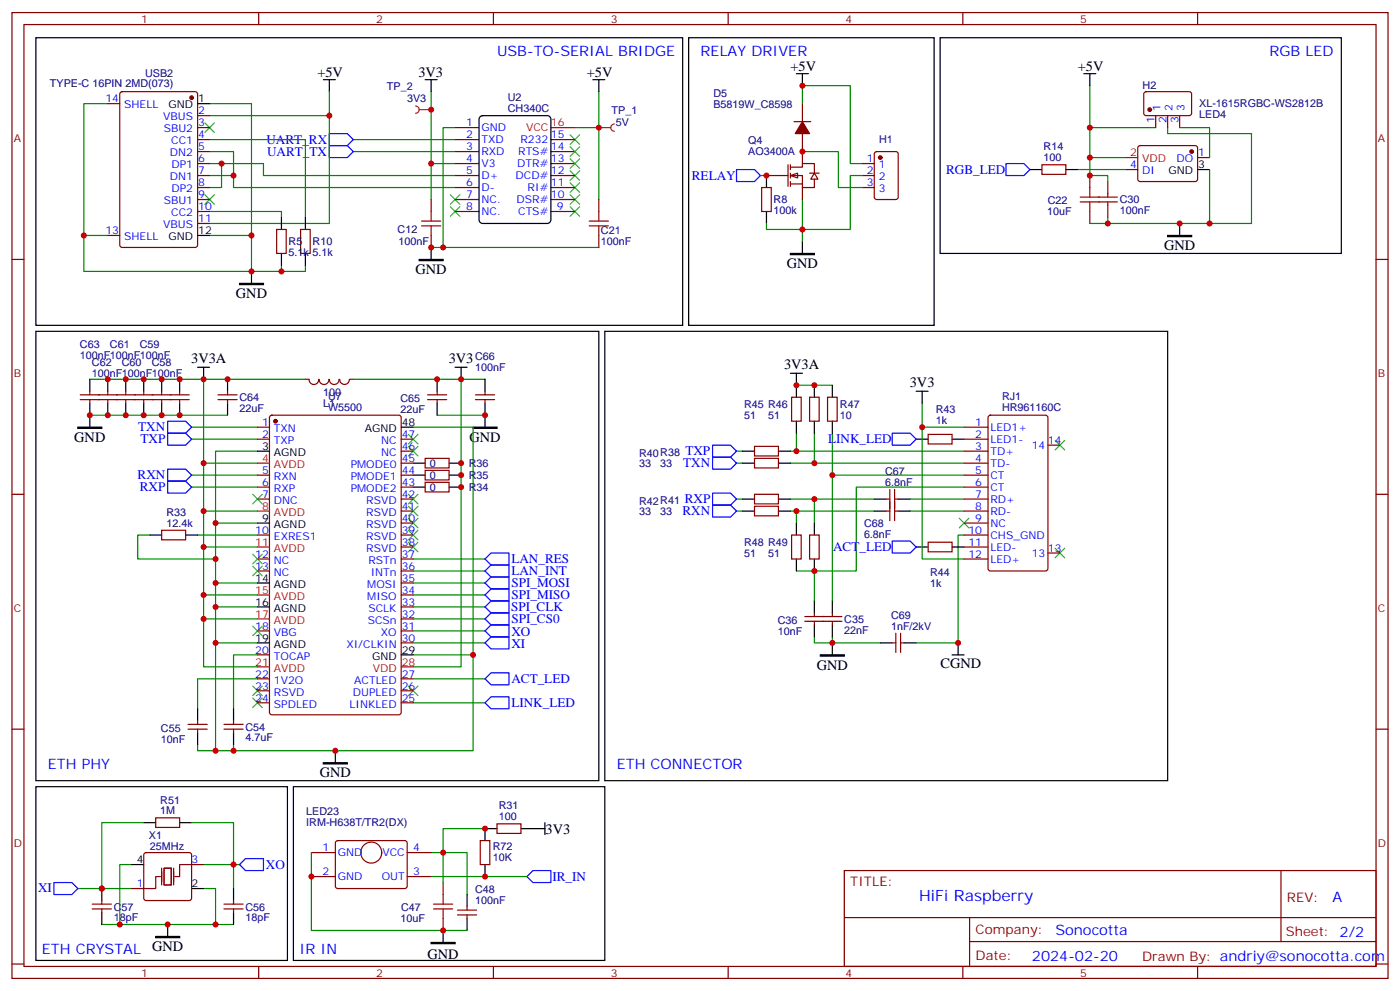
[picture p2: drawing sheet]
<svg xmlns="http://www.w3.org/2000/svg" width="412mm" height="292mm" viewBox="0 0 412 292" stroke-linecap="round" stroke-linejoin="round" font-family="sans-serif">
<g fill="none" stroke="#870000" stroke-width=".35">
<path d="M3.5 3.7h405.4v284.3h-405.4zM7.1 7.2h398.2v277.3h-398.2zM76.2 3.7v3.5M145.3 3.7v3.5M214.5 3.7v3.5M283.6 3.7v3.5M352.8 3.7v3.5M31.7 30.5h3.6M35.5 27.2l.5-.2h21.5l.7 .4v44.7l-.5 .7h-21.7l-.7-.4v-44.7zM58.2 37.6h3.5M58.2 34h3.5M134.1 37.6h7"/>
<path d="M233.9 35.8h4.9M236.4 30.5v5.3M236.4 39.3v5.3M58.2 41.1h3.5M58.2 44.6h3.5M58.2 48.2h3.5M58.2 51.7h3.5M58.2 55.2h3.5M58.2 58.7h3.5M127 58.7v3.6M134.1 41.1h7M134.1 44.6h7"/>
<path d="M134.1 48.2h7M134.1 51.7h7M134.1 55.2h7M134.1 58.7h7M162.3 41.1h7M162.3 44.6h7M162.3 48.2h7M162.3 51.7h7M162.3 55.2h7M162.3 58.7h7M176.4 58.7v3.6M224.4 55.2h2.8v7.1h-2.8z"/>
<path d="M254 48.2h3.5M254 51.7h3.5M254 55.2h3.5M257.8 44.8l.4-.2h5.7l.6 .5 .1 12.9-.5 .7h-5.9l-.6-.4-.1-13zM3.5 76.4h3.6M31.7 69.3h3.6M58.2 62.3h3.5M58.2 65.8h3.5M81.5 67.6h2.8v7h-2.8zM88.5 67.6h2.9v7h-2.9zM127 69.3v3.5M134.1 62.3h7"/>
<path d="M162.3 62.3h7M176.4 69.3v3.5M405.3 76.4h3.6M3.5 145.5h3.6M405.3 145.5h3.6M3.5 214.7h3.6M405.3 214.7h3.6M248.7 256.3h156.6v28.2h-156.6zM377.3 256.3v20.9M248.7 270.1h156.5M285.6 277.2h119.6M285.6 270.1v14.2"/>
<path d="M3.5 283.8h3.6M76.2 284.5v3.5M145.3 284.5v3.5M214.5 284.5v3.5M283.6 284.5v3.5M352.8 284.5v3.5M405.3 283.8h3.6"/>
</g>
<g fill="none" stroke="#008700" stroke-width=".35">
<path d="M31.7 30.5h-7v38.8h7M61.7 34h35.3v31.8h-35.3M61.7 30.5h12.4v38.8M127 27v21.2h7.1M134.1 37.6h-3.6v35.2M176.4 27v10.6h-7.1M176.4 37.6v21.1M236.4 30.5v-5.3h14.1v23h3.5M61.7 44.6h7.1v10.6h65.3M61.7 41.1h28.3v22.9M61.7 51.7h7.1M61.7 48.2h3.6"/>
<path d="M104.1 44.6h30M104.1 41.1h30M127 48.2v10.5M134.1 51.7h-56.5v-3.5h-12.3v7h-3.6M224 51.7h1.8M236.4 44.6h10.5v10.6h7.1M236.4 58.7v12.4M254 51.7h-3.5v15.9h-24.7v-1.8M24.7 69.3v10.6h49.4v-10.6h-12.4M61.7 62.3h21.2v1.7M82.9 78.1v1.8M90 78.1v1.8h-15.9"/>
<path d="M127 72.8h49.4"/>
</g>
<g fill="none" stroke="#3c3" stroke-width=".35">
<path d="M60.3 36.2l2.8 2.8M63.1 36.2l-2.8 2.8M167.9 39.7l2.8 2.8M170.7 39.7l-2.8 2.8M60.3 57.3l2.8 2.8M63.1 57.3l-2.8 2.8M132.6 57.3l2.9 2.8M135.5 57.3l-2.9 2.8M167.9 57.3l2.8 2.8M167.9 53.8l2.8 2.8M167.9 50.3l2.8 2.8M170.7 57.3l-2.8 2.8"/>
<path d="M170.7 53.8l-2.8 2.8M170.7 50.3l-2.8 2.8M132.6 60.9l2.9 2.8M135.5 60.9l-2.9 2.8M167.9 60.9l2.8 2.8M170.7 60.9l-2.8 2.8"/>
</g>
<path d="M97 39.3h5.3l1.8 1.8-1.8 1.8h-5.3zM97 42.9h5.3l1.8 1.7-1.8 1.8h-5.3zM217 49.9h5.2l1.8 1.8-1.8 1.7h-5.2z" fill="none" stroke="#00f" stroke-width=".35"/>
<path d="M123.5 76.4h7v.3h-7zM232.8 74.6h7.1v.4h-7.1zM70.6 83.4h7v.4h-7z" fill="#000" stroke="#000" stroke-width=".35"/>
<g fill="none" stroke="#000" stroke-width=".35">
<path d="M10.6 11.1h190.5v84.7h-190.5zM202.8 11.1h72.4v84.7h-72.4zM58.2 30.5h3.5M125.2 23.5h3.6M127 23.5v3.5M141.3 34.5l.9-.5h19l.9 .5 .2 .6v29.6l-.5 .9-.6 .2h-19l-.9-.5-.2-.6v-29.6zM234.6 21.7h3.5M236.4 21.7v3.5M225.8 51.7v3.5M58.2 69.3h3.5M74.1 79.9v3.5M82.9 64v3.6"/>
<path d="M82.9 74.6v3.5M90 64v3.6M90 74.6v3.5M127 72.8v3.6M225.8 62.3v3.5M236.4 71.1v3.5"/>
</g>
<path d="M124.2 66.5h5.6M124.2 65.1h5.6M127 62.3v2.8M127 66.5v2.8M173.6 66.5h5.6M173.6 65.1h5.6M176.4 62.3v2.8M176.4 66.5v2.8" fill="none" stroke="#a10000" stroke-width=".35"/>
<path d="M162.3 37.6h7" fill="none" stroke="#f00" stroke-width=".35"/>
<g fill="#870000" stroke="#870000" stroke-width=".35">
<path d="M236.4 35.8l2.1 3.5h-4.3z"/>
<circle cx="56.4" cy="28.8" r=".53"/>
<circle cx="259.3" cy="46.4" r=".53"/>
</g>
<g fill="#fff" stroke="#870000" stroke-width=".35">
<path d="M232.8 51.7l2.1-.7v1.4z"/>
<path d="M239.9 51l1 1.7h-2.1z"/>
</g>
<path d="M225.8 51.7h6.3M232.1 48.5v6.4M232.8 49.2h3.6v-1h3.5v2.8M232.8 51.7h3.6v3.5h3.5v-2.5M232.8 54.2h3.6M232.8 48.5v1.4M232.8 51v1.4M232.8 53.4v1.5M236.4 44.6v3.6M236.4 55.2v3.5M238.5 51h2.8" fill="none" stroke="#870000" stroke-width=".35"/>
<path d="M174.6 23.5h3.6M176.4 23.5v3.5" fill="none" stroke="#000" stroke-width=".35"/>
<path d="M176.4 37.6h3.5M181 36.5a1.06 1.06 0 0 0-1.1 1.1 1.06 1.06 0 0 0 1.1 1" fill="none" stroke="#8c2424" stroke-width=".35"/>
<circle cx="176.4" cy="37.6" r=".18" fill="#8c2424"/>
<path d="M122.4 31.2a1.06 1.06 0 0 1 1.1 1.1 1.06 1.06 0 0 1-1.1 1M123.5 32.3h3.5" fill="none" stroke="#8c2424" stroke-width=".35"/>
<circle cx="127" cy="32.3" r=".18" fill="#8c2424"/>
<g fill="none" stroke="#00f" stroke-width=".35">
<path d="M296.3 48.2h5.3l1.8 1.7-1.8 1.8h-5.3zM49.4 138.1h5.3l1.7 1.8-1.7 1.7h-5.3zM49.4 127.5h5.3l1.7 1.8-1.7 1.8h-5.3zM49.4 124h5.3l1.7 1.8-1.7 1.7h-5.3zM209.9 134.6h5.3l1.8 1.7-1.8 1.8h-5.3zM209.9 131.1h5.3l1.8 1.7-1.8 1.8h-5.3zM262.8 127.5h5.3l1.8 1.8-1.8 1.8h-5.3zM49.4 141.6h5.3l1.7 1.8-1.7 1.8h-5.3zM209.9 145.2h5.3l1.8 1.7-1.8 1.8h-5.3zM209.9 148.7h5.3l1.8 1.8-1.8 1.7h-5.3zM262.8 159.3h5.3l1.8 1.7-1.8 1.8h-5.3zM142.9 175.2l1.7-1.8h5.3v3.5h-5.3z"/>
<path d="M142.9 164.6l1.7-1.8h5.3v3.5h-5.3zM142.9 168.1l1.7-1.8h5.3v3.6h-5.3zM142.9 178.7l1.7-1.8h5.3v3.5h-5.3zM142.9 171.6l1.7-1.7h5.3v3.5h-5.3zM142.9 189.3l1.7-1.8h5.3v3.5h-5.3zM142.9 182.2l1.7-1.8h5.3v3.6h-5.3zM142.9 199.8l1.7-1.7h5.3v3.5h-5.3zM144.6 184h5.3v3.5h-5.3l-1.7-1.8zM142.9 206.9l1.7-1.8h5.3v3.6h-5.3zM15.9 259.8h5.3l1.7 1.8-1.7 1.7h-5.3zM70.6 254.5l1.7-1.7h5.3v3.5h-5.3zM155.2 258.1l1.8-1.8h5.3v3.5h-5.3z"/>
</g>
<g fill="none" stroke="#008700" stroke-width=".35">
<path d="M97 27v7M321 25.2v12.4h19.4M321 37.6v14.1h5.3v1.7M344 37.6v1.7h24.7v26.5h-47.7M347.5 37.6h8.8v8.8M317.5 49.9h14.1M321 46.4h10.6M356.3 49.9v15.9M326.3 64v1.8M26.5 111.7h33.5M90 111.7h-30v24.6h15.8M104.1 111.7h31.7v84.6h-14.1"/>
<path d="M135.8 111.7h7.1M234.6 113.4h10.6M271.6 118.7v7.1h12.4M26.5 122.2h40.5M56.4 139.9h19.4M56.4 129.3h19.4M56.4 125.8h19.4M60 136.3v14.2h15.8M75.8 132.8h-12.3v88.2h75.8v-28.2h-17.6M121.7 125.8h17.6v67M128.8 122.2h14.1M217 136.3h1.7"/>
<path d="M217 132.8h1.7M232.8 136.3h51.2M232.8 132.8h51.2M234.6 127.5v5.3M239.9 127.5v8.8M245.2 127.5v12.4h38.8M245.2 139.9v37M271.6 125.8v38.8h12.4M44.1 157.5h-3.5v7.1h22.9M56.4 143.4h19.4M58.2 157.5h17.6M60 150.5v10.5h15.8"/>
<path d="M63.5 154h12.3M217 150.5h1.7M217 146.9h1.7M232.8 150.5h24.7M232.8 146.9h24.7M234.6 150.5v3.5M239.9 146.9v7.1M268.1 150.5h15.9M268.1 146.9h15.9M284 157.5h-1.8v31.8h-12.3M284 143.4h-31.8v24.7h-17.6M60 175.2v7h15.8"/>
<path d="M60 161v14.2h15.8M63.5 171.6h12.3M63.5 178.7h12.3M121.7 171.6h21.2M121.7 168.1h21.2M121.7 164.6h21.2M121.7 178.7h21.2M121.7 175.2h21.2M239.9 168.1v8.8M60 182.2v14.1h15.8M63.5 189.3h12.3M75.8 192.8h-7v15.9"/>
<path d="M75.8 199.8h-17.6v8.9M121.7 189.3h21.2M121.7 185.7h21.2M121.7 182.2h21.2M121.7 199.8h21.2M239.9 187.5v1.8h5.3v-1.8M245.2 189.3h14.1M58.2 219.3v1.7h5.3M68.8 219.3v1.7M121.7 206.9h21.2M38.8 254.5h-3.5v17.7h28.2v-10.6h-3.5M42.3 242.2h-12.3v19.4"/>
<path d="M56.4 242.2h12.4v19.4M60 254.5h10.6M91.7 251v22.9h45.9M127 251h10.6v12.3M127 258.1h28.2M142.9 243.9h-12.4v15.9M22.9 261.6h15.9M30 272.2h5.3M63.5 272.2h5.3"/>
</g>
<g fill="none" stroke="#870000" stroke-width=".35">
<path d="M337.1 27.2l.5-.2h13l.4 .7-.1 5.9-.6 .4h-13l-.4-.7v-5.6zM340.4 34v3.6M344 34v3.6M347.5 34v3.6M306.9 48.5h7.1v2.8h-7.1zM321 51.7v3.5M326.3 53.4v3.6M331.6 49.9h3.5M335.4 43.1l.4-.2h16.5l.5 .7-.1 9.4-.6 .4h-16.5l-.5-.7v-9.1zM352.8 46.4h3.5M321 62.3v3.5M326.3 60.5v3.5"/>
<path d="M23.6 117.7h32.1M23.6 116.2h32.1M26.5 115.2v1M26.5 117.7v1M31.7 115.2v1M31.7 117.7v1M37 115.2v1M37 117.7v1M42.3 115.2v1M42.3 117.7v1M47.6 115.2v1M47.6 117.7v1"/>
<path d="M52.9 115.2v1M52.9 117.7v1M64.2 117.7h5.6M64.2 116.2h5.6M67 115.2v1M67 117.7v1M90 111.7h1M93.9 111.7a1.41 1.41 0 0 1-1.4 1.5 1.41 1.41 0 0 1-1.4-1.5M94.1 111.7a1.41 1.41 0 0 0 1.4 1.5 1.41 1.41 0 0 0 1.4-1.5M97 111.7a1.41 1.41 0 0 0 1.4 1.5 1.41 1.41 0 0 0 1.4-1.5M102.9 111.7a1.41 1.41 0 0 1-1.4 1.5 1.41 1.41 0 0 1-1.4-1.5M103 111.7h1.1"/>
<path d="M125.9 117.7h5.7M125.9 116.2h5.7M128.8 115.2v1M128.8 117.7v1M140.1 117.7h5.6M140.1 116.2h5.6M142.9 115.2v1M142.9 117.7v1M233.2 116.9h2.8v7.1h-2.8zM238.5 116.9h2.8v7.1h-2.8zM243.8 116.9h2.8v7.1h-2.8zM75.8 125.8h3.6"/>
<path d="M75.8 129.3h3.6M75.8 139.9h3.6M79.6 122.4l.5-.2h37.4l.6 .5 .1 87-.5 .7h-37.6l-.7-.4v-87.1zM118.2 129.3h3.5M118.2 132.8h3.5M118.2 136.3h3.5M118.2 139.9h3.5M125.2 134.9h7.1v2.9h-7.1zM125.2 138.5h7.1v2.8h-7.1zM222.2 134.9h7.1v2.9h-7.1zM222.2 131.4h7.1v2.8h-7.1zM273.4 127.9h7.1v2.8h-7.1z"/>
<path d="M284 125.8h7M284 129.3h7M284 132.8h7M284 136.3h7M284 139.9h7M291.3 122.4l.4-.2h16.3l.6 .5 .1 44.7-.5 .6-16.5 .1-.6-.5-.1-44.7zM308.7 131.1h3.5M47.6 156.1h7.1v2.8h-7.1zM75.8 146.9h3.6M75.8 143.4h3.6M75.8 157.5h3.6M118.2 150.5h3.5"/>
<path d="M118.2 146.9h3.5M118.2 143.4h3.5M118.2 154h3.5M118.2 157.5h3.5M125.2 142h7.1v2.8h-7.1zM222.2 149h7.1v2.9h-7.1zM222.2 145.5h7.1v2.8h-7.1zM233.2 157.5h2.8v7.1h-2.8zM238.5 157.5h2.8v7.1h-2.8zM261.1 150.5h1M261.1 146.9h1M262.1 144.1v9.2"/>
<path d="M263.5 144.1v9.2M263.5 150.5h1.1M263.5 146.9h1.1M273.4 159.6h7.1v2.9h-7.1zM284 150.5h7M284 146.9h7M284 143.4h7M284 154h7M284 157.5h7M75.8 164.6h3.6M75.8 168.1h3.6M118.2 161h3.5"/>
<path d="M118.2 164.6h3.5M118.2 168.1h3.5M118.2 178.7h3.5M118.2 175.2h3.5M118.2 171.6h3.5M284 161h7M284 164.6h7M308.7 162.8h3.5M75.8 185.7h3.6M75.8 192.8h3.6M75.8 199.8h3.6M118.2 189.3h3.5"/>
<path d="M118.2 185.7h3.5M118.2 199.8h3.5M118.2 182.2h3.5M237.1 182.9h10.9M237.1 181.5h10.9M239.9 180.4v1.1M239.9 182.9v1.1M245.2 180.4v1.1M245.2 182.9v1.1M262.8 189.3h1.1M263.9 186.4v5.7M265.3 186.4v5.7"/>
<path d="M265.3 189.3h1M55.4 214.7h5.6M55.4 213.3h5.6M58.2 212.2v1.1M58.2 214.7v1M66 214.7h5.6M66 213.3h5.6M68.8 212.2v1.1M68.8 214.7v1M75.8 203.4h3.6M75.8 206.9h3.6M118.2 203.4h3.5"/>
<path d="M118.2 206.9h3.5M42.6 251.2l.4-.2h12.7l.5 .2 .2 .5v12.7l-.2 .5-.5 .2h-12.7l-.5-.2-.2-.5v-12.7zM45.9 240.8h7v2.8h-7zM56.4 254.5h3.6M91.7 251h7.1M91.7 258.1h7.1M99 247.7l.5-.2h20l.4 .7v13l-.7 .4-20-.1-.4-.6v-12.7zM119.9 251h7.1M119.9 258.1h7.1M130.5 259.8v3.5M141.5 247.5h2.8v7h-2.8zM146.4 242.5h7.1v2.9h-7.1z"/>
<path d="M27.2 267.6h5.6M27.2 266.2h5.6M30 265.1v1.1M30 267.6v1M38.8 261.6h3.5M66 267.6h5.6M66 266.2h5.6M68.8 265.1v1.1M68.8 267.6v1M130.5 270.4v3.5M134.8 267.9h5.6M134.8 269.3h5.6"/>
<path d="M137.6 266.9v1M137.6 269.3v1.1"/>
<circle cx="109.4" cy="251" r="3.1"/>
</g>
<g fill="#870000" stroke="#870000" stroke-width=".35">
<circle cx="351" cy="44.6" r=".53"/>
<circle cx="338.7" cy="32.3" r=".53"/>
<circle cx="81.1" cy="124" r=".53"/>
</g>
<path d="M331.6 46.4h3.5M75.8 136.3h3.6M75.8 150.5h3.6M75.8 161h3.6M75.8 175.2h3.6M75.8 182.2h3.6M75.8 196.3h3.6M118.2 196.3h3.5" fill="none" stroke="#f00" stroke-width=".35"/>
<g fill="none" stroke="#000" stroke-width=".35">
<path d="M276.9 11.1h118.2v63.5h-118.2zM95.2 23.5h3.6M97 23.5v3.5M319.3 21.7h3.5M321 21.7v3.5M303.4 49.9h3.5M314 49.9h3.5M352.8 49.9h3.5M347.5 65.8v3.5M10.6 97.5h165.8v132.3h-165.8zM178.2 97.5h165.8v132.3h-165.8zM26.5 111.7v3.5"/>
<path d="M26.5 118.7v7.1M31.7 111.7v3.5M31.7 118.7v3.5M37 111.7v3.5M37 118.7v3.5M42.3 111.7v3.5M42.3 118.7v3.5M47.6 111.7v3.5M47.6 118.7v3.5M52.9 111.7v3.5M52.9 118.7v3.5M58.2 108.1h3.5"/>
<path d="M60 108.1v3.6M67 111.7v3.5M67 118.7v3.5M128.8 111.7v3.5M128.8 118.7v3.5M134.1 108.1h3.5M135.8 108.1v3.6M142.9 111.7v3.5M142.9 118.7v7.1M232.8 109.9h3.6M234.6 109.9v7M239.9 113.4v3.5"/>
<path d="M245.2 113.4v3.5M269.9 115.2h3.5M271.6 115.2v3.5M75.8 132.8h3.6M118.2 125.8h3.5M121.7 136.3h3.5M121.7 139.9h3.5M132.3 136.3h3.5M132.3 139.9h3.5M218.7 136.3h3.5M218.7 132.8h3.5M229.3 136.3h3.5"/>
<path d="M229.3 132.8h3.5M234.6 124v3.5M239.9 124v3.5M245.2 124v3.5M269.9 129.3h3.5M280.5 129.3h3.5M44.1 157.5h3.5M54.7 157.5h3.5M75.8 154h3.6M121.7 143.4h3.5M132.3 143.4h3.5M218.7 150.5h3.5"/>
<path d="M218.7 146.9h3.5M229.3 150.5h3.5M229.3 146.9h3.5M234.6 154v3.5M239.9 154v3.5M257.5 150.5h3.6M257.5 146.9h3.6M264.6 150.5h3.5M264.6 146.9h3.5M75.8 171.6h3.6M75.8 178.7h3.6M234.6 164.6v3.5"/>
<path d="M239.9 164.6v3.5M239.9 176.9v3.5M245.2 176.9v3.5M269.9 161h3.5M280.5 161h3.5M75.8 189.3h3.6M118.2 192.8h3.5M239.9 184v3.5M245.2 184v3.5M245.2 189.3v3.5M259.3 189.3h3.5M266.3 189.3h3.6"/>
<path d="M280.5 192.8h3.5M282.2 189.3v3.5M58.2 208.7v3.5M58.2 215.7v3.6M68.8 208.7v3.5M68.8 215.7v3.6M10.6 231.6h74.1v51.2h-74.1zM86.4 231.6h91.8v51.2h-91.8zM98.8 221v3.5M38.8 254.5h3.5M42.3 242.2h3.6M52.9 242.2h3.5"/>
<path d="M142.9 254.5v3.6M146.4 243.9h-3.5v3.6M153.5 243.9h7M160.5 242.2v3.5M30 261.6v3.5M30 268.6v3.6M49.4 272.2v3.5M56.4 261.6h3.6M68.8 261.6v3.5M68.8 268.6v3.6M130.5 273.9v3.6M137.6 263.3v3.6"/>
<path d="M137.6 270.4v3.5"/>
</g>
<path d="M318.2 59.4h10.9M318.2 58h10.9M321 55.2v2.8M321 59.4v2.9M326.3 57v1M326.3 59.4v1.1M127.7 267.6h5.6M127.7 266.2h5.6M130.5 263.3v2.9M130.5 267.6v2.8" fill="none" stroke="#a10000" stroke-width=".35"/>
<path d="M344 69.3h7v.4h-7zM22.9 125.8h7.1v.3h-7.1zM139.3 125.8h7.1v.3h-7.1zM241.7 192.8h7v.3h-7zM95.2 224.5h7.1v.4h-7.1zM45.9 275.7h7v.3h-7zM127 277.5h7.1v.3h-7.1z" fill="#000" stroke="#000" stroke-width=".35"/>
<g fill="none" stroke="#3c3" stroke-width=".35">
<path d="M167.9 43.2l2.8 2.8M167.9 46.7l2.8 2.9M170.7 43.2l-2.8 2.8M170.7 46.7l-2.8 2.9M120.3 127.9l2.8 2.8M120.3 131.4l2.8 2.8M123.1 127.9l-2.8 2.8M123.1 131.4l-2.8 2.8M310.8 129.6l2.8 2.9M313.6 129.6l-2.8 2.9M74.4 145.5l2.9 2.8M77.3 145.5l-2.9 2.8"/>
<path d="M120.3 145.5l2.8 2.8M120.3 149l2.8 2.9M120.3 152.6l2.8 2.8M120.3 156.1l2.8 2.8M120.3 159.6l2.8 2.9M123.1 145.5l-2.8 2.8M123.1 149l-2.8 2.9M123.1 152.6l-2.8 2.8M123.1 156.1l-2.8 2.8M123.1 159.6l-2.8 2.9M282.6 152.6l2.8 2.8M285.4 152.6l-2.8 2.8"/>
<path d="M74.4 166.7l2.9 2.8M74.4 163.2l2.9 2.8M77.3 166.7l-2.9 2.8M77.3 163.2l-2.9 2.8M310.8 161.4l2.8 2.8M313.6 161.4l-2.8 2.8M74.4 184.3l2.9 2.8M77.3 184.3l-2.9 2.8M74.4 205.5l2.9 2.8M74.4 202l2.9 2.8M77.3 202l-2.9 2.8M77.3 205.5l-2.9 2.8"/>
<path d="M120.3 202l2.8 2.8M123.1 202l-2.8 2.8"/>
</g>
<path d="M47.3 258.1h-1.4v3.5h-3.6M47.6 255.6v4.9M48.3 255.6h2.1v4.9h-2.1zM51.2 255.6v4.9M56.4 254.5h-3.5v3.6h-1.4" fill="none" stroke="#870012" stroke-width=".35"/>
<g fill="#c00">
<circle cx="130.5" cy="72.8" r=".88"/>
<circle cx="176.4" cy="37.6" r=".88"/>
<circle cx="127" cy="72.8" r=".88"/>
<circle cx="127" cy="48.2" r=".88"/>
<circle cx="68.8" cy="51.7" r=".88"/>
<circle cx="65.3" cy="48.2" r=".88"/>
<circle cx="74.1" cy="69.3" r=".88"/>
<circle cx="74.1" cy="79.9" r=".88"/>
<circle cx="24.7" cy="69.3" r=".88"/>
<circle cx="236.4" cy="67.6" r=".88"/>
<circle cx="236.4" cy="25.2" r=".88"/>
<circle cx="236.4" cy="44.6" r=".88"/>
<circle cx="225.8" cy="51.7" r=".88"/>
<circle cx="82.9" cy="79.9" r=".88"/>
<circle cx="127" cy="32.3" r=".88"/>
<circle cx="91.7" cy="258.1" r=".88"/>
<circle cx="130.5" cy="251" r=".88"/>
<circle cx="142.9" cy="258.1" r=".88"/>
<circle cx="97" cy="34" r=".88"/>
<circle cx="130.5" cy="273.9" r=".88"/>
<circle cx="347.5" cy="65.8" r=".88"/>
<circle cx="326.3" cy="65.8" r=".88"/>
<circle cx="321" cy="37.6" r=".88"/>
<circle cx="321" cy="46.4" r=".88"/>
<circle cx="321" cy="51.7" r=".88"/>
<circle cx="356.3" cy="65.8" r=".88"/>
<circle cx="68.8" cy="254.5" r=".88"/>
<circle cx="63.5" cy="221" r=".88"/>
<circle cx="68.8" cy="221" r=".88"/>
<circle cx="282.2" cy="189.3" r=".88"/>
<circle cx="245.2" cy="189.3" r=".88"/>
<circle cx="239.9" cy="168.1" r=".88"/>
<circle cx="239.9" cy="146.9" r=".88"/>
<circle cx="234.6" cy="150.5" r=".88"/>
<circle cx="245.2" cy="139.9" r=".88"/>
<circle cx="239.9" cy="113.4" r=".88"/>
<circle cx="234.6" cy="113.4" r=".88"/>
<circle cx="239.9" cy="136.3" r=".88"/>
<circle cx="234.6" cy="132.8" r=".88"/>
<circle cx="271.6" cy="125.8" r=".88"/>
<circle cx="142.9" cy="122.2" r=".88"/>
<circle cx="128.8" cy="111.7" r=".88"/>
<circle cx="52.9" cy="122.2" r=".88"/>
<circle cx="67" cy="111.7" r=".88"/>
<circle cx="31.8" cy="122.2" r=".88"/>
<circle cx="37" cy="122.2" r=".88"/>
<circle cx="42.3" cy="122.2" r=".88"/>
<circle cx="47.6" cy="122.2" r=".88"/>
<circle cx="26.5" cy="122.2" r=".88"/>
<circle cx="31.8" cy="111.7" r=".88"/>
<circle cx="37" cy="111.7" r=".88"/>
<circle cx="42.3" cy="111.7" r=".88"/>
<circle cx="47.6" cy="111.7" r=".88"/>
<circle cx="52.9" cy="111.7" r=".88"/>
<circle cx="135.8" cy="111.7" r=".88"/>
<circle cx="60" cy="111.7" r=".88"/>
<circle cx="30" cy="261.6" r=".88"/>
<circle cx="63.5" cy="272.2" r=".88"/>
<circle cx="35.3" cy="272.2" r=".88"/>
<circle cx="49.4" cy="272.2" r=".88"/>
<circle cx="139.3" cy="192.8" r=".88"/>
<circle cx="135.8" cy="136.3" r=".88"/>
<circle cx="135.8" cy="139.9" r=".88"/>
<circle cx="135.8" cy="143.4" r=".88"/>
<circle cx="98.8" cy="221" r=".88"/>
<circle cx="63.5" cy="189.3" r=".88"/>
<circle cx="63.5" cy="178.7" r=".88"/>
<circle cx="63.5" cy="171.6" r=".88"/>
<circle cx="60" cy="182.2" r=".88"/>
<circle cx="60" cy="175.2" r=".88"/>
<circle cx="60" cy="161" r=".88"/>
<circle cx="60" cy="150.5" r=".88"/>
<circle cx="63.5" cy="164.6" r=".88"/>
<circle cx="63.5" cy="154" r=".88"/>
<circle cx="60" cy="136.3" r=".88"/>
<circle cx="142.9" cy="243.9" r=".88"/>
</g>
<text font-size="4.6" fill="#00f" x="270.8" y="265.3">HiFi Raspberry</text>
<g font-size="4.2" fill="#00f">
<text x="146.4" y="16.4">USB-TO-SERIAL BRIDGE</text>
<text x="206.4" y="16.4">RELAY DRIVER</text>
<text x="373.9" y="16.4">RGB LED</text>
<text x="14.1" y="226.3">ETH PHY</text>
<text x="181.7" y="226.3">ETH CONNECTOR</text>
<text x="392.5" y="265.6">A</text>
<text x="310.9" y="275.1">Sonocotta</text>
<text x="12.3" y="281">ETH CRYSTAL</text>
<text x="88.2" y="281">IR IN</text>
<text x="304" y="282.9">2024-02-20</text>
</g>
<g font-size="4.2">
<text x="93.5" y="22.8">+5V</text>
<text x="123.2" y="22.8">3V3</text>
<text x="172.9" y="22.8">+5V</text>
<text x="232.8" y="21">+5V</text>
<text x="317.5" y="21">+5V</text>
<text x="342.9" y="73.7">GND</text>
<text x="122.4" y="80.7">GND</text>
<text x="231.8" y="79">GND</text>
<text x="69.5" y="87.7">GND</text>
<text x="56.3" y="107">3V3A</text>
<text x="132.2" y="107">3V3</text>
<text x="231" y="108.7">3V3A</text>
<text x="268" y="114">3V3</text>
<text x="21.9" y="130.1">GND</text>
<text x="138.3" y="130.1">GND</text>
<text x="240.6" y="197.1">GND</text>
<text x="277" y="196.8">CGND</text>
<text x="94.2" y="228.9">GND</text>
<text x="160.7" y="245.4">3V3</text>
<text x="44.8" y="280">GND</text>
<text x="125.9" y="282.4">GND</text>
</g>
<g font-size="3.9" fill="#00f">
<text x="78.5" y="42.4">UART_RX</text>
<text x="78.7" y="45.9">UART_TX</text>
<text x="203.8" y="52.8">RELAY</text>
<text x="278.7" y="51.1">RGB_LED</text>
<text x="40.7" y="127">TXN</text>
<text x="41.4" y="130.5">TXP</text>
<text x="243.9" y="130.5">LINK_LED</text>
<text x="201.2" y="137.6">TXN</text>
<text x="201.9" y="134.1">TXP</text>
<text x="40.5" y="141.1">RXN</text>
<text x="41.2" y="144.7">RXP</text>
<text x="201.7" y="148.2">RXP</text>
<text x="201" y="151.7">RXN</text>
<text x="150.6" y="165.7">LAN_RES</text>
<text x="245.4" y="162.2">ACT_LED</text>
<text x="150.6" y="169.3">LAN_INT</text>
<text x="150.6" y="172.8">SPI_MOSI</text>
<text x="150.5" y="179.9">SPI_CLK</text>
<text x="150.6" y="176.4">SPI_MISO</text>
<text x="150.6" y="183.4">SPI_CS0</text>
<text x="150.6" y="190.6">XI</text>
<text x="150.6" y="187.1">XO</text>
<text x="150.6" y="201.2">ACT_LED</text>
<text x="150.6" y="208.2">LINK_LED</text>
<text x="78.3" y="255.9">XO</text>
<text x="11.2" y="262.7">XI</text>
<text x="162.7" y="259.3">IR_IN</text>
</g>
<g font-size="3.9" fill="#800">
<text x="250.5" y="260.9">TITLE:</text>
<text x="379.1" y="265.6">REV:</text>
<text x="287.4" y="275.1">Company:</text>
<text x="378.7" y="275.7">Sheet: 2/2</text>
<text x="287.4" y="282.8">Date:</text>
<text x="336.4" y="282.8">Drawn By: andriy@sonocotta.com</text>
</g>
<g font-size="3.2" fill="#800">
<text x="41.6" y="6.7">1</text>
<text x="110.8" y="6.7">2</text>
<text x="179.9" y="6.7">3</text>
<text x="249.1" y="6.7">4</text>
<text x="318.2" y="6.7">5</text>
<text x="4.1" y="41.8">A</text>
<text x="405.9" y="41.8">A</text>
<text x="4.1" y="110.9">B</text>
<text x="405.9" y="110.9">B</text>
<text x="4.1" y="180.1">C</text>
<text x="405.9" y="180.1">C</text>
<text x="4.1" y="249.2">D</text>
<text x="405.9" y="249.2">D</text>
<text x="41.6" y="287.5">1</text>
<text x="110.8" y="287.5">2</text>
<text x="179.9" y="287.5">3</text>
<text x="249.1" y="287.5">4</text>
<text x="318.2" y="287.5">5</text>
</g>
<g font-size="3.2" fill="#000080">
<text x="42.7" y="22.6">USB2</text>
<text x="14.7" y="25.8">TYPE-C 16PIN 2MD(073)</text>
<text x="114" y="26.4">TP_2</text>
<text x="149.6" y="29.7">U2</text>
<text x="210.2" y="28.4">D5</text>
<text x="336.6" y="26.3">H2</text>
<text x="119.9" y="30.2">3V3</text>
<text x="149.6" y="33">CH340C</text>
<text x="180.2" y="33.4">TP_1</text>
<text x="210.2" y="31.7">B5819W_C8598</text>
<text x="353.2" y="31.6">XL-1615RGBC-WS2812B</text>
<text x="353.2" y="34.8">LED4</text>
<text x="181.4" y="37">5V</text>
<text x="220.4" y="45.8">AO3400A</text>
<text x="220.4" y="42.5">Q4</text>
<text x="258.9" y="42.2">H1</text>
<text x="307.4" y="47.4">100</text>
<text x="307.4" y="44.3">R14</text>
<text x="227.9" y="59.9">R8</text>
<text x="329.8" y="59.9">C30</text>
<text x="227.9" y="63.1">100k</text>
<text x="308.5" y="63.4">10uF</text>
<text x="308.7" y="60.2">C22</text>
<text x="329.8" y="63.1">100nF</text>
<text x="117.1" y="68.7">C12</text>
<text x="177" y="69">C21</text>
<text x="85" y="75.4">5.1k 5.1k</text>
<text x="85" y="72.2">R5</text>
<text x="92.1" y="72.2">R10</text>
<text x="117.4" y="72.2">100nF</text>
<text x="177" y="72.3">100nF</text>
<text x="23.6" y="105.7">100nF100nF100nF</text>
<text x="23.6" y="102.5">C63</text>
<text x="27.1" y="107.8">C62</text>
<text x="32.4" y="102.5">C61</text>
<text x="35.9" y="107.8">C60</text>
<text x="41.2" y="102.5">C59</text>
<text x="44.7" y="107.8">C58</text>
<text x="140" y="106">C66</text>
<text x="27.1" y="111">100nF100nF100nF</text>
<text x="140" y="109.2">100nF</text>
<text x="70.6" y="118.1">C64</text>
<text x="95.2" y="116.7">100</text>
<text x="95.2" y="119.9">L1</text>
<text x="96.6" y="117.6">U7</text>
<text x="118" y="118.4">C65</text>
<text x="295.2" y="117.9">RJ1</text>
<text x="70.6" y="121.3">22uF</text>
<text x="96.6" y="120.9">W5500</text>
<text x="118" y="121.6">22uF</text>
<text x="219.2" y="123.4">51</text>
<text x="219.2" y="120.2">R45 R46</text>
<text x="226.2" y="123.4">51</text>
<text x="247.4" y="123.4">10</text>
<text x="247.4" y="120.2">R47</text>
<text x="275.7" y="124.7">1k</text>
<text x="275.7" y="121.6">R43</text>
<text x="295.2" y="121.1">HR961160C</text>
<text x="126.7" y="137.4">0</text>
<text x="138.1" y="137.5">R36</text>
<text x="188.2" y="137.6">33</text>
<text x="188.2" y="134.4">R40R38</text>
<text x="194.5" y="137.5">33</text>
<text x="126.7" y="140.9">0</text>
<text x="138.1" y="141">R35</text>
<text x="260.7" y="143.1">6.8nF</text>
<text x="260.7" y="139.9">C67</text>
<text x="126.6" y="144.5">0</text>
<text x="138.1" y="144.5">R34</text>
<text x="188.2" y="148.6">R42R41</text>
<text x="49.1" y="155">12.4k</text>
<text x="49.1" y="151.8">R33</text>
<text x="188.2" y="151.7">33</text>
<text x="194.5" y="151.6">33</text>
<text x="254.5" y="155.2">C68</text>
<text x="219.2" y="160.8">R48 R49</text>
<text x="254.5" y="158.3">6.8nF</text>
<text x="219.2" y="164">51</text>
<text x="226.2" y="164">51</text>
<text x="274" y="172.8">1k</text>
<text x="274" y="169.7">R44</text>
<text x="229.1" y="183.8">C36</text>
<text x="248.7" y="183.4">C35</text>
<text x="262.5" y="185.4">1nF/2kV</text>
<text x="262.5" y="182.2">C69</text>
<text x="229.1" y="186.9">10nF</text>
<text x="248.7" y="186.5">22nF</text>
<text x="47.4" y="215.4">C55</text>
<text x="72.3" y="215.1">C54</text>
<text x="47.4" y="218.6">10nF</text>
<text x="72.3" y="218.3">4.7uF</text>
<text x="47.2" y="239.7">1M</text>
<text x="47.2" y="236.6">R51</text>
<text x="90.2" y="239.8">LED23</text>
<text x="146.9" y="238.3">R31</text>
<text x="90.2" y="243.1">IRM-H638T/TR2(DX)</text>
<text x="146.9" y="241.5">100</text>
<text x="43.9" y="246.9">X1</text>
<text x="44.2" y="250.4">25MHz</text>
<text x="145.1" y="250.4">R72</text>
<text x="145.1" y="253.6">10K</text>
<text x="140" y="263">C48</text>
<text x="33.5" y="268.1">C57</text>
<text x="72.3" y="268.1">C56</text>
<text x="118.2" y="268.3">C47</text>
<text x="140" y="266.3">100nF</text>
<text x="33.5" y="271.2">18pF</text>
<text x="72.3" y="271.2">18pF</text>
<text x="118" y="271.5">10uF</text>
</g>
<g font-size="3.2" fill="#00f">
<text x="31.1" y="30.2">14</text>
<text x="36.6" y="31.9">SHELL</text>
<text x="48.1" y="35.5">VBUS</text>
<text x="58.4" y="33.7">2</text>
<text x="341.8" y="32.7" transform="rotate(-90 341.8 32.7)">1</text>
<text x="345.4" y="32.7" transform="rotate(-90 345.4 32.7)">2</text>
<text x="348.9" y="32.7" transform="rotate(-90 348.9 32.7)">3</text>
<text x="48.2" y="39">SBU2</text>
<text x="58.4" y="37.2">3</text>
<text x="58.4" y="40.7">4</text>
<text x="137.3" y="40.7">2</text>
<text x="137.3" y="37.2">1</text>
<text x="141.8" y="38.6">GND</text>
<text x="162.3" y="40.7">15</text>
<text x="340.1" y="36.2" transform="rotate(-90 340.1 36.2)">1</text>
<text x="343.6" y="36.2" transform="rotate(-90 343.6 36.2)">2</text>
<text x="347.1" y="36.2" transform="rotate(-90 347.1 36.2)">3</text>
<text x="50.1" y="46">DN2</text>
<text x="50.5" y="42.5">CC1</text>
<text x="58.4" y="44.3">5</text>
<text x="58.4" y="47.8">6</text>
<text x="137.3" y="47.8">4</text>
<text x="137.3" y="44.3">3</text>
<text x="141.8" y="45.7">RXD</text>
<text x="141.8" y="42.2">TXD</text>
<text x="152.6" y="45.7">RTS#</text>
<text x="153.3" y="42.2">R232</text>
<text x="162.3" y="44.3">14</text>
<text x="162.3" y="47.8">13</text>
<text x="255.3" y="47.8">1</text>
<text x="346.5" y="47.8">DO</text>
<text x="353" y="46">1</text>
<text x="50.1" y="53.1">DN1</text>
<text x="50.5" y="49.6">DP1</text>
<text x="58.4" y="51.3">7</text>
<text x="137.3" y="51.3">5</text>
<text x="141.8" y="52.7">D+</text>
<text x="141.8" y="49.2">V3</text>
<text x="151.9" y="52.7">DCD#</text>
<text x="152.4" y="49.2">DTR#</text>
<text x="162.3" y="51.3">12</text>
<text x="255.3" y="51.3">2</text>
<text x="258.8" y="49.6">1</text>
<text x="258.8" y="53.1">2</text>
<text x="332.9" y="49.6">4</text>
<text x="336.4" y="51.3">DI</text>
<text x="50.5" y="56.6">DP2</text>
<text x="58.4" y="54.9">8</text>
<text x="58.4" y="58.4">9</text>
<text x="137.3" y="58.4">7</text>
<text x="137.3" y="54.9">6</text>
<text x="141.8" y="59.8">NC.</text>
<text x="141.8" y="56.3">D-</text>
<text x="152.2" y="59.8">DSR#</text>
<text x="155.4" y="56.3">RI#</text>
<text x="162.3" y="54.9">11</text>
<text x="162.3" y="58.4">10</text>
<text x="255.3" y="54.9">3</text>
<text x="258.8" y="56.6">3</text>
<text x="48.2" y="60.1">SBU1</text>
<text x="50.5" y="63.7">CC2</text>
<text x="58.4" y="61.9">10</text>
<text x="58.4" y="65.4">11</text>
<text x="137.3" y="61.9">8</text>
<text x="141.8" y="63.3">NC.</text>
<text x="152.6" y="63.3">CTS#</text>
<text x="164" y="61.9">9</text>
<text x="31.1" y="69">13</text>
<text x="36.6" y="70.7">SHELL</text>
<text x="48.1" y="67.2">VBUS</text>
<text x="77.2" y="125.4">1</text>
<text x="287.3" y="125.4">1</text>
<text x="77.2" y="128.9">2</text>
<text x="80.7" y="127.2">TXN</text>
<text x="80.7" y="130.7">TXP</text>
<text x="112.3" y="130.7">NC</text>
<text x="118.4" y="128.9">47</text>
<text x="287.3" y="128.9">2</text>
<text x="291.7" y="126.8">LED1+</text>
<text x="291.7" y="130.4">LED1-</text>
<text x="308.7" y="130.7">14</text>
<text x="103.3" y="137.8">PMODE0</text>
<text x="112.3" y="134.2">NC</text>
<text x="118.4" y="136">45</text>
<text x="118.4" y="132.5">46</text>
<text x="287.3" y="132.5">3</text>
<text x="287.3" y="136">4</text>
<text x="291.7" y="133.9">TD+</text>
<text x="291.7" y="137.4">TD-</text>
<text x="303.9" y="132.1">14</text>
<text x="77.2" y="139.5">5</text>
<text x="77.2" y="143.1">6</text>
<text x="80.7" y="141.3">RXN</text>
<text x="103.3" y="141.3">PMODE1</text>
<text x="118.4" y="143.1">43</text>
<text x="118.4" y="139.5">44</text>
<text x="287.3" y="139.5">5</text>
<text x="287.3" y="143.1">6</text>
<text x="291.7" y="140.9">CT</text>
<text x="77.2" y="146.6">7</text>
<text x="80.7" y="144.8">RXP</text>
<text x="80.7" y="148.3">DNC</text>
<text x="103.3" y="144.8">PMODE2</text>
<text x="107.9" y="148.3">RSVD</text>
<text x="118.4" y="146.6">42</text>
<text x="287.3" y="146.6">7</text>
<text x="291.7" y="144.5">CT</text>
<text x="291.7" y="148">RD+</text>
<text x="107.9" y="155.4">RSVD</text>
<text x="107.9" y="151.9">RSVD</text>
<text x="118.4" y="153.6">40</text>
<text x="118.4" y="150.1">41</text>
<text x="287.3" y="150.1">8</text>
<text x="287.3" y="153.6">9</text>
<text x="291.7" y="151.5">RD-</text>
<text x="291.7" y="155">NC</text>
<text x="75.2" y="157.2">10</text>
<text x="80.7" y="158.9">EXRES1</text>
<text x="107.9" y="158.9">RSVD</text>
<text x="118.4" y="160.7">38</text>
<text x="118.4" y="157.2">39</text>
<text x="285.2" y="157.2">10</text>
<text x="285.2" y="160.7">11</text>
<text x="291.7" y="158.6">CHS_GND</text>
<text x="75.2" y="164.2">12</text>
<text x="75.2" y="167.7">13</text>
<text x="80.7" y="166">NC</text>
<text x="107.9" y="162.5">RSVD</text>
<text x="108.5" y="166">RSTn</text>
<text x="118.4" y="167.7">36</text>
<text x="118.4" y="164.2">37</text>
<text x="285.2" y="164.2">12</text>
<text x="291.7" y="162.1">LED-</text>
<text x="291.7" y="165.6">LED+</text>
<text x="303.9" y="163.9">13</text>
<text x="308.7" y="162.5">13</text>
<text x="80.7" y="169.5">NC</text>
<text x="108.2" y="173">MOSI</text>
<text x="109.2" y="169.5">INTn</text>
<text x="118.4" y="171.3">35</text>
<text x="108.2" y="176.6">MISO</text>
<text x="118.4" y="178.3">33</text>
<text x="118.4" y="174.8">34</text>
<text x="75.2" y="185.4">18</text>
<text x="108.3" y="183.6">SCSn</text>
<text x="108.5" y="180.1">SCLK</text>
<text x="118.4" y="185.4">31</text>
<text x="118.4" y="181.9">32</text>
<text x="80.7" y="187.1">VBG</text>
<text x="102" y="190.7">XI/CLKIN</text>
<text x="112.2" y="187.1">XO</text>
<text x="118.4" y="188.9">30</text>
<text x="75.2" y="192.4">20</text>
<text x="80.7" y="194.2">TOCAP</text>
<text x="75.2" y="199.5">22</text>
<text x="75.2" y="203">23</text>
<text x="80.7" y="201.3">1V2O</text>
<text x="104.3" y="201.3">ACTLED</text>
<text x="118.4" y="203">26</text>
<text x="118.4" y="199.5">27</text>
<text x="75.2" y="206.6">24</text>
<text x="80.7" y="204.8">RSVD</text>
<text x="80.7" y="208.3">SPDLED</text>
<text x="103" y="208.3">LINKLED</text>
<text x="104" y="204.8">DUPLED</text>
<text x="118.4" y="206.6">25</text>
<text x="95" y="250.6">1</text>
<text x="121.7" y="250.6">4</text>
<text x="56.4" y="254.2">3</text>
<text x="95" y="257.7">2</text>
<text x="99.5" y="252.1">GND</text>
<text x="112.6" y="252.1">VCC</text>
<text x="121.7" y="257.7">3</text>
<text x="40.3" y="261.2">1</text>
<text x="99.5" y="259.1">GND</text>
<text x="112.5" y="259.1">OUT</text>
</g>
<g font-size="3.2">
<text x="49.6" y="31.9">GND</text>
<text x="58.4" y="30.2">1</text>
<text x="344.2" y="51.3">GND</text>
<text x="353" y="49.6">3</text>
<text x="49.6" y="70.7">GND</text>
<text x="58.4" y="69">12</text>
<text x="118.4" y="125.4">48</text>
<text x="107.4" y="127.2">AGND</text>
<text x="77.2" y="132.5">3</text>
<text x="80.7" y="134.2">AGND</text>
<text x="77.2" y="153.6">9</text>
<text x="80.7" y="155.4">AGND</text>
<text x="75.2" y="171.3">14</text>
<text x="80.7" y="173">AGND</text>
<text x="75.2" y="178.3">16</text>
<text x="80.7" y="180.1">AGND</text>
<text x="75.2" y="188.9">19</text>
<text x="80.7" y="190.7">AGND</text>
<text x="109.6" y="194.2">GND</text>
<text x="118.4" y="192.4">29</text>
<text x="40.3" y="254.2">4</text>
<text x="56.4" y="261.2">2</text>
</g>
<g font-size="3.2" fill="#f00">
<text x="155" y="38.6">VCC</text>
<text x="162.3" y="37.2">16</text>
<text x="332.9" y="46">2</text>
<text x="336.4" y="47.8">VDD</text>
<text x="77.2" y="136">4</text>
<text x="80.7" y="137.8">AVDD</text>
<text x="77.2" y="150.1">8</text>
<text x="80.7" y="151.9">AVDD</text>
<text x="75.2" y="160.7">11</text>
<text x="80.7" y="162.5">AVDD</text>
<text x="75.2" y="174.8">15</text>
<text x="80.7" y="176.6">AVDD</text>
<text x="75.2" y="181.9">17</text>
<text x="80.7" y="183.6">AVDD</text>
<text x="75.2" y="196">21</text>
<text x="80.7" y="197.7">AVDD</text>
<text x="109.8" y="197.7">VDD</text>
<text x="118.4" y="196">28</text>
</g>
</svg>
